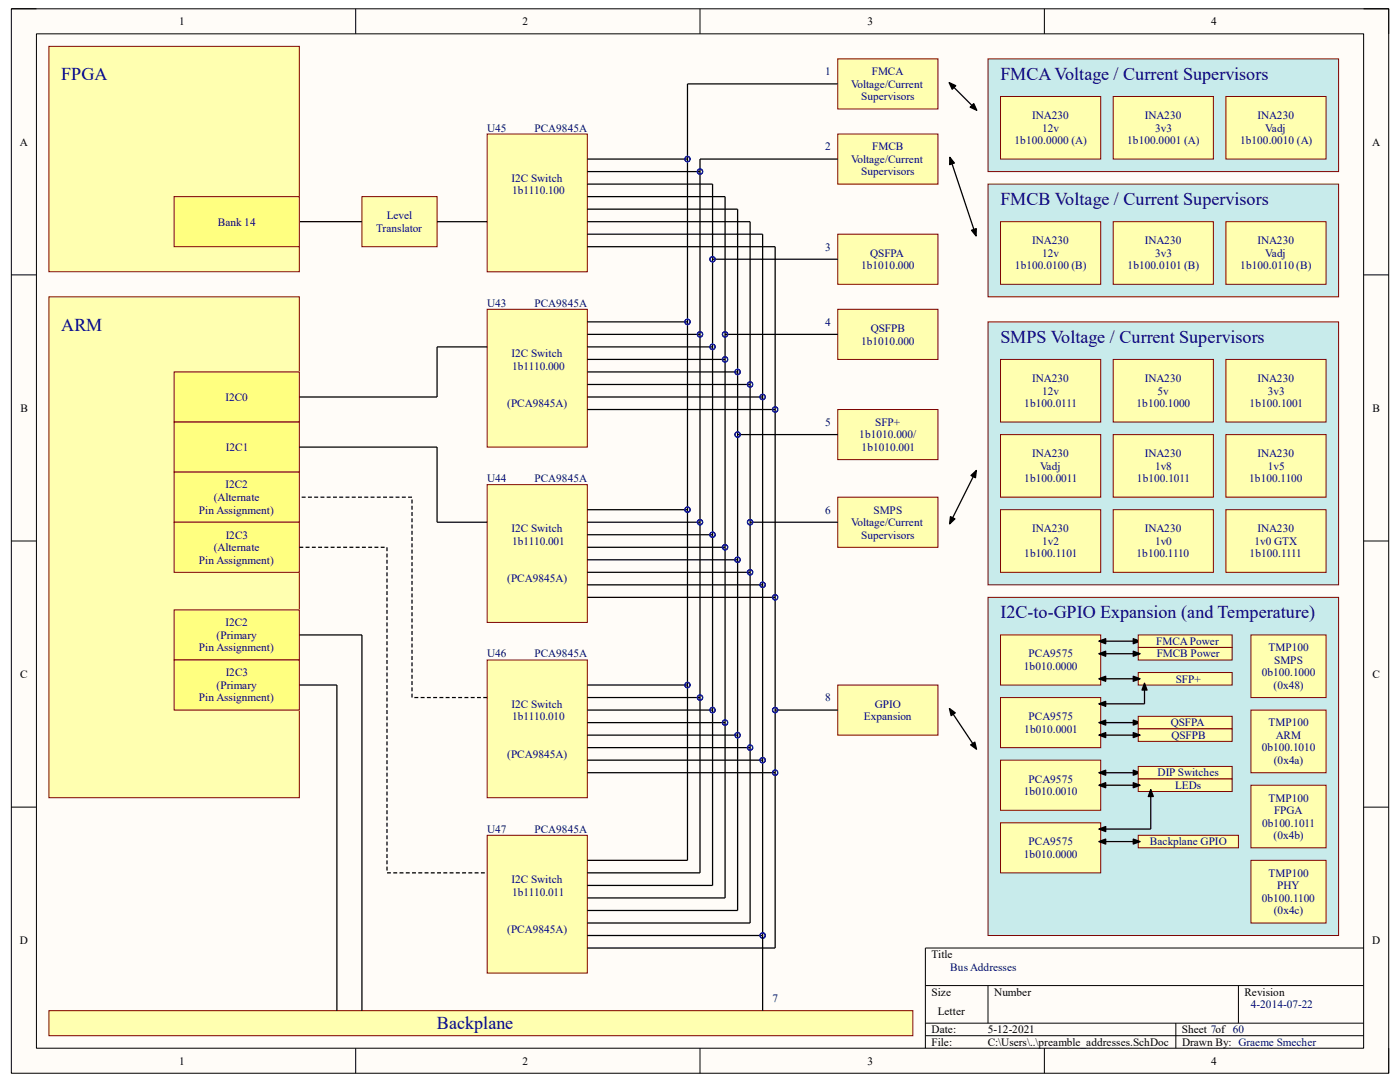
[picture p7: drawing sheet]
<svg xmlns="http://www.w3.org/2000/svg" width="279mm" height="216mm" viewBox="0 0 279 216" stroke-linecap="round" stroke-linejoin="round" font-family="sans-serif">
<path d="M2.3 1.8h274.8v212.4h-274.8z" fill-rule="evenodd" fill="#fffcf8"/>
<path d="M2.3 1.8h274.8v212.4h-274.8z" fill="none" stroke="#000" stroke-width=".2"/>
<path d="M7.3 6.8h264.8v202.4h-264.8z" fill-rule="evenodd" fill="#fffcf8"/>
<g fill="none" stroke="#000" stroke-width=".2">
<path d="M2.3 1.8h5M7.3 6.8h264.8v202.4h-264.8zM71 1.8v4.9M139.7 1.8v4.9M208.4 1.8v5M272.1 1.8h5v5M2.3 54.9h5M272.1 54.9h5M2.3 107.9h5M272.1 107.9h5M2.3 161.1h5M272.1 161.1h5"/>
<path d="M184.7 196.7h87.4M197.2 196.7v7.5M247.2 196.7v7.5M272.1 189.2h-87.4v20M71 209.2v5M139.7 209.2v5M184.7 204.2h87.4M184.7 206.7h87.4M208.4 209.2v5M234.7 204.2v5M277.1 209.2v5"/>
</g>
<path d="M197.2 64.2h69.9v52.5h-69.9z" fill-rule="evenodd" fill="#c8ebeb"/>
<path d="M197.2 64.2h69.9v52.5h-69.9z" fill="none" stroke="#800000" stroke-width=".2"/>
<path d="M244.7 101.7h19.9v12.5h-19.9z" fill-rule="evenodd" fill="#ffffb0"/>
<path d="M244.7 101.7h19.9v12.5h-19.9z" fill="none" stroke="#800000" stroke-width=".2"/>
<path d="M222.2 101.7h20v12.5h-20z" fill-rule="evenodd" fill="#ffffb0"/>
<path d="M222.2 101.7h20v12.5h-20z" fill="none" stroke="#800000" stroke-width=".2"/>
<path d="M199.7 101.7h20v12.5h-20z" fill-rule="evenodd" fill="#ffffb0"/>
<path d="M199.7 101.7h20v12.5h-20z" fill="none" stroke="#800000" stroke-width=".2"/>
<path d="M244.7 86.7h19.9v12.5h-19.9z" fill-rule="evenodd" fill="#ffffb0"/>
<path d="M244.7 86.7h19.9v12.5h-19.9z" fill="none" stroke="#800000" stroke-width=".2"/>
<path d="M197.2 36.7h69.9v22.5h-69.9z" fill-rule="evenodd" fill="#c8ebeb"/>
<path d="M197.2 36.7h69.9v22.5h-69.9z" fill="none" stroke="#800000" stroke-width=".2"/>
<path d="M9.8 59.2h49.9v100h-49.9z" fill-rule="evenodd" fill="#ffffb0"/>
<path d="M9.8 59.2h49.9v100h-49.9z" fill="none" stroke="#800000" stroke-width=".2"/>
<path d="M9.8 9.2h49.9v45h-49.9z" fill-rule="evenodd" fill="#ffffb0"/>
<path d="M9.8 9.2h49.9v45h-49.9z" fill="none" stroke="#800000" stroke-width=".2"/>
<path d="M72.2 39.2h15v10h-15z" fill-rule="evenodd" fill="#ffffb0"/>
<path d="M72.2 39.2h15v10h-15z" fill="none" stroke="#800000" stroke-width=".2"/>
<path d="M59.7 44.2h12.5" fill="none" stroke="#000" stroke-width=".25"/>
<path d="M97.2 26.7h20v27.5h-20z" fill-rule="evenodd" fill="#ffffb0"/>
<path d="M97.2 26.7h20v27.5h-20z" fill="none" stroke="#800000" stroke-width=".2"/>
<path d="M97.2 61.7h20v27.5h-20z" fill-rule="evenodd" fill="#ffffb0"/>
<path d="M97.2 61.7h20v27.5h-20z" fill="none" stroke="#800000" stroke-width=".2"/>
<path d="M97.2 96.7h20v27.5h-20z" fill-rule="evenodd" fill="#ffffb0"/>
<path d="M97.2 96.7h20v27.5h-20z" fill="none" stroke="#800000" stroke-width=".2"/>
<path d="M97.2 131.7h20v27.5h-20z" fill-rule="evenodd" fill="#ffffb0"/>
<path d="M97.2 131.7h20v27.5h-20z" fill="none" stroke="#800000" stroke-width=".2"/>
<path d="M97.2 166.7h20v27.5h-20z" fill-rule="evenodd" fill="#ffffb0"/>
<path d="M97.2 166.7h20v27.5h-20z" fill="none" stroke="#800000" stroke-width=".2"/>
<g fill="none" stroke="#000" stroke-width=".25">
<path d="M137.2 16.7v155h-20M117.2 31.7h20M117.2 36.7h25v140h-25M117.2 39.2h27.5v140h-27.5M117.2 34.2h22.5M139.7 31.7v142.5h-22.5M117.2 41.7h30v140h-30M117.2 44.2h32.5v140h-32.5M117.2 46.7h35v140h-35M117.2 49.2h37.5v140h-37.5M117.2 64.2h20M117.2 66.7h22.5"/>
<path d="M117.2 69.2h25M117.2 71.7h27.5M117.2 74.2h30M117.2 76.7h32.5M117.2 79.2h35M117.2 81.7h37.5M117.2 101.7h20M117.2 104.2h22.5M117.2 106.7h25M117.2 109.2h27.5M117.2 111.7h30M117.2 114.2h32.5"/>
<path d="M117.2 116.7h35M117.2 119.2h37.5M117.2 136.7h20M117.2 139.2h22.5M117.2 141.7h25M117.2 144.2h27.5M117.2 146.7h30M117.2 149.2h32.5M117.2 151.7h35M117.2 154.2h37.5"/>
</g>
<path d="M167.2 11.7h20v10h-20z" fill-rule="evenodd" fill="#ffffb0"/>
<path d="M167.2 11.7h20v10h-20z" fill="none" stroke="#800000" stroke-width=".2"/>
<path d="M167.2 26.7h20v10h-20z" fill-rule="evenodd" fill="#ffffb0"/>
<path d="M167.2 26.7h20v10h-20z" fill="none" stroke="#800000" stroke-width=".2"/>
<path d="M137.2 16.7h30M139.7 31.7h27.5" fill="none" stroke="#000" stroke-width=".25"/>
<path d="M167.2 46.7h20v10h-20z" fill-rule="evenodd" fill="#ffffb0"/>
<path d="M167.2 46.7h20v10h-20z" fill="none" stroke="#800000" stroke-width=".2"/>
<path d="M167.2 61.7h20v10h-20z" fill-rule="evenodd" fill="#ffffb0"/>
<path d="M167.2 61.7h20v10h-20z" fill="none" stroke="#800000" stroke-width=".2"/>
<path d="M142.2 51.7h25M144.7 66.7h22.5" fill="none" stroke="#000" stroke-width=".25"/>
<path d="M167.2 81.7h20v10h-20z" fill-rule="evenodd" fill="#ffffb0"/>
<path d="M167.2 81.7h20v10h-20z" fill="none" stroke="#800000" stroke-width=".2"/>
<path d="M147.2 86.7h20" fill="none" stroke="#000" stroke-width=".25"/>
<path d="M197.2 11.7h69.9v22.5h-69.9z" fill-rule="evenodd" fill="#c8ebeb"/>
<path d="M197.2 11.7h69.9v22.5h-69.9z" fill="none" stroke="#800000" stroke-width=".2"/>
<path d="M197.2 119.2h69.9v67.5h-69.9z" fill-rule="evenodd" fill="#c8ebeb"/>
<path d="M197.2 119.2h69.9v67.5h-69.9z" fill="none" stroke="#800000" stroke-width=".2"/>
<path d="M199.7 19.3h20v12.4h-20z" fill-rule="evenodd" fill="#ffffb0"/>
<path d="M199.7 19.3h20v12.4h-20z" fill="none" stroke="#800000" stroke-width=".2"/>
<path d="M222.2 19.3h20v12.4h-20z" fill-rule="evenodd" fill="#ffffb0"/>
<path d="M222.2 19.3h20v12.4h-20z" fill="none" stroke="#800000" stroke-width=".2"/>
<path d="M244.7 19.3h19.9v12.4h-19.9z" fill-rule="evenodd" fill="#ffffb0"/>
<path d="M244.7 19.3h19.9v12.4h-19.9z" fill="none" stroke="#800000" stroke-width=".2"/>
<path d="M199.7 44.2h20v12.5h-20z" fill-rule="evenodd" fill="#ffffb0"/>
<path d="M199.7 44.2h20v12.5h-20z" fill="none" stroke="#800000" stroke-width=".2"/>
<path d="M222.2 44.2h20v12.5h-20z" fill-rule="evenodd" fill="#ffffb0"/>
<path d="M222.2 44.2h20v12.5h-20z" fill="none" stroke="#800000" stroke-width=".2"/>
<path d="M244.7 44.2h19.9v12.5h-19.9z" fill-rule="evenodd" fill="#ffffb0"/>
<path d="M244.7 44.2h19.9v12.5h-19.9z" fill="none" stroke="#800000" stroke-width=".2"/>
<g fill="none" stroke="#00f" stroke-width=".25">
<circle cx="137.2" cy="31.7" r=".52"/>
<circle cx="139.7" cy="34.2" r=".52"/>
<circle cx="142.2" cy="51.7" r=".52"/>
<circle cx="144.7" cy="66.7" r=".52"/>
<circle cx="147.2" cy="86.7" r=".52"/>
</g>
<path d="M167.2 99.2h20v10h-20z" fill-rule="evenodd" fill="#ffffb0"/>
<path d="M167.2 99.2h20v10h-20z" fill="none" stroke="#800000" stroke-width=".2"/>
<path d="M167.2 136.7h20v10h-20z" fill-rule="evenodd" fill="#ffffb0"/>
<path d="M167.2 136.7h20v10h-20z" fill="none" stroke="#800000" stroke-width=".2"/>
<path d="M149.7 104.2h17.5M154.7 141.7h12.5" fill="none" stroke="#000" stroke-width=".25"/>
<g fill="none" stroke="#00f" stroke-width=".25">
<circle cx="137.2" cy="64.2" r=".52"/>
<circle cx="139.7" cy="66.7" r=".52"/>
<circle cx="142.2" cy="69.2" r=".52"/>
<circle cx="144.7" cy="71.7" r=".52"/>
<circle cx="147.2" cy="74.2" r=".52"/>
<circle cx="149.7" cy="76.7" r=".52"/>
<circle cx="152.2" cy="79.2" r=".52"/>
<circle cx="154.7" cy="81.7" r=".52"/>
<circle cx="137.2" cy="101.7" r=".52"/>
<circle cx="139.7" cy="104.2" r=".52"/>
<circle cx="142.2" cy="106.7" r=".52"/>
<circle cx="144.7" cy="109.2" r=".52"/>
<circle cx="147.2" cy="111.7" r=".52"/>
<circle cx="149.7" cy="114.2" r=".52"/>
<circle cx="149.7" cy="104.2" r=".52"/>
<circle cx="152.2" cy="116.7" r=".52"/>
<circle cx="154.7" cy="119.2" r=".52"/>
<circle cx="137.2" cy="136.7" r=".52"/>
<circle cx="139.7" cy="139.2" r=".52"/>
<circle cx="142.2" cy="141.7" r=".52"/>
<circle cx="144.7" cy="144.2" r=".52"/>
<circle cx="147.2" cy="146.7" r=".52"/>
<circle cx="149.7" cy="149.2" r=".52"/>
<circle cx="152.2" cy="151.7" r=".52"/>
<circle cx="154.7" cy="154.2" r=".52"/>
<circle cx="154.7" cy="141.7" r=".52"/>
<circle cx="152.2" cy="186.7" r=".52"/>
</g>
<path d="M199.7 71.7h20v12.5h-20z" fill-rule="evenodd" fill="#ffffb0"/>
<path d="M199.7 71.7h20v12.5h-20z" fill="none" stroke="#800000" stroke-width=".2"/>
<path d="M222.2 71.7h20v12.5h-20z" fill-rule="evenodd" fill="#ffffb0"/>
<path d="M222.2 71.7h20v12.5h-20z" fill="none" stroke="#800000" stroke-width=".2"/>
<path d="M244.7 71.7h19.9v12.5h-19.9z" fill-rule="evenodd" fill="#ffffb0"/>
<path d="M244.7 71.7h19.9v12.5h-19.9z" fill="none" stroke="#800000" stroke-width=".2"/>
<path d="M199.7 86.7h20v12.5h-20z" fill-rule="evenodd" fill="#ffffb0"/>
<path d="M199.7 86.7h20v12.5h-20z" fill="none" stroke="#800000" stroke-width=".2"/>
<path d="M222.2 86.7h20v12.5h-20z" fill-rule="evenodd" fill="#ffffb0"/>
<path d="M222.2 86.7h20v12.5h-20z" fill="none" stroke="#800000" stroke-width=".2"/>
<g fill="none" stroke="#000" stroke-width=".25">
<path d="M189.4 16.5l1.3 .6-.7 .7zM189.7 16.7l5 5M189.6 31.4l.9 1.1-1 .4zM189.7 31.7l5 15M193.6 21.4l.7-.7 .6 1.3zM87.2 44.2h10M193.9 45.9l.9-.3v1.5zM193.8 94.9l1-1-.1 1.4zM194.7 94.2l-5 10M189.7 103.1l.9 .4-1.1 1zM189.5 141.4l1.1 .8-.8 .6zM189.7 141.7l5 7.5"/>
<path d="M193.7 148.6l.8-.5 .4 1.4z"/>
</g>
<path d="M189.4 16.5l1.3 .6-.7 .7zM189.6 31.4l.9 1.1-1 .4zM193.6 21.4l.7-.7 .6 1.3zM193.9 45.9l.9-.3v1.5zM193.8 94.9l1-1-.1 1.4zM189.7 103.1l.9 .4-1.1 1zM189.5 141.4l1.1 .8-.8 .6zM193.7 148.6l.8-.5 .4 1.4z" fill="#000"/>
<path d="M199.7 126.7h20v10h-20z" fill-rule="evenodd" fill="#ffffb0"/>
<path d="M199.7 126.7h20v10h-20z" fill="none" stroke="#800000" stroke-width=".2"/>
<path d="M199.7 139.2h20v10h-20z" fill-rule="evenodd" fill="#ffffb0"/>
<path d="M199.7 139.2h20v10h-20z" fill="none" stroke="#800000" stroke-width=".2"/>
<path d="M199.7 164.2h20v10h-20z" fill-rule="evenodd" fill="#ffffb0"/>
<path d="M199.7 164.2h20v10h-20z" fill="none" stroke="#800000" stroke-width=".2"/>
<path d="M199.7 151.7h20v10h-20z" fill-rule="evenodd" fill="#ffffb0"/>
<path d="M199.7 151.7h20v10h-20z" fill="none" stroke="#800000" stroke-width=".2"/>
<path d="M249.7 126.7h14.9v12.5h-14.9z" fill-rule="evenodd" fill="#ffffb0"/>
<path d="M249.7 126.7h14.9v12.5h-14.9z" fill="none" stroke="#800000" stroke-width=".2"/>
<path d="M249.7 156.7h14.9v12.5h-14.9z" fill-rule="evenodd" fill="#ffffb0"/>
<path d="M249.7 156.7h14.9v12.5h-14.9z" fill="none" stroke="#800000" stroke-width=".2"/>
<path d="M249.7 141.7h14.9v12.5h-14.9z" fill-rule="evenodd" fill="#ffffb0"/>
<path d="M249.7 141.7h14.9v12.5h-14.9z" fill="none" stroke="#800000" stroke-width=".2"/>
<path d="M249.7 171.7h14.9v12.5h-14.9z" fill-rule="evenodd" fill="#ffffb0"/>
<path d="M249.7 171.7h14.9v12.5h-14.9z" fill="none" stroke="#800000" stroke-width=".2"/>
<path d="M219.3 127.9l1.4-.5v1zM219.7 127.9h7.5M226.2 127.4l1.3 .5-1.3 .5z" fill="none" stroke="#000" stroke-width=".25"/>
<path d="M219.3 127.9l1.4-.5v1zM226.2 127.4l1.3 .5-1.3 .5z" fill="#000"/>
<path d="M227.2 126.7h18.7v2.5h-18.7z" fill-rule="evenodd" fill="#ffffb0"/>
<path d="M227.2 126.7h18.7v2.5h-18.7z" fill="none" stroke="#800000" stroke-width=".2"/>
<path d="M227.2 129.2h18.7v2.5h-18.7z" fill-rule="evenodd" fill="#ffffb0"/>
<path d="M227.2 129.2h18.7v2.5h-18.7z" fill="none" stroke="#800000" stroke-width=".2"/>
<path d="M227.2 134.2h18.7v2.5h-18.7z" fill-rule="evenodd" fill="#ffffb0"/>
<path d="M227.2 134.2h18.7v2.5h-18.7z" fill="none" stroke="#800000" stroke-width=".2"/>
<path d="M219.3 130.4l1.4-.5v1zM219.3 135.4l1.4-.5v1zM219.7 130.4h7.5M219.7 135.4h7.5M226.2 129.9l1.3 .5-1.3 .5zM226.2 134.9l1.3 .5-1.3 .5zM219.3 144.2l1.4-.5v1zM219.7 144.2h7.5M226.2 143.7l1.3 .5-1.3 .5z" fill="none" stroke="#000" stroke-width=".25"/>
<path d="M219.3 130.4l1.4-.5v1zM219.3 135.4l1.4-.5v1zM226.2 129.9l1.3 .5-1.3 .5zM226.2 134.9l1.3 .5-1.3 .5zM219.3 144.2l1.4-.5v1zM226.2 143.7l1.3 .5-1.3 .5z" fill="#000"/>
<path d="M227.2 142.9h18.7v2.5h-18.7z" fill-rule="evenodd" fill="#ffffb0"/>
<path d="M227.2 142.9h18.7v2.5h-18.7z" fill="none" stroke="#800000" stroke-width=".2"/>
<path d="M227.2 145.4h18.7v2.5h-18.7z" fill-rule="evenodd" fill="#ffffb0"/>
<path d="M227.2 145.4h18.7v2.5h-18.7z" fill="none" stroke="#800000" stroke-width=".2"/>
<path d="M228.4 136.3l.5 1.4h-1zM228.4 136.7v3.7h-8.7M219.3 146.7l1.4-.5v1zM219.3 140.4l1.4-.5v1zM219.3 154.2l1.4-.5v1zM219.7 146.7h7.5M219.7 154.2h7.5M226.2 146.2l1.3 .5-1.3 .5zM226.2 153.7l1.3 .5-1.3 .5z" fill="none" stroke="#000" stroke-width=".25"/>
<path d="M228.4 136.3l.5 1.4h-1zM219.3 146.7l1.4-.5v1zM219.3 140.4l1.4-.5v1zM219.3 154.2l1.4-.5v1zM226.2 146.2l1.3 .5-1.3 .5zM226.2 153.7l1.3 .5-1.3 .5z" fill="#000"/>
<path d="M227.2 152.9h18.7v2.5h-18.7z" fill-rule="evenodd" fill="#ffffb0"/>
<path d="M227.2 152.9h18.7v2.5h-18.7z" fill="none" stroke="#800000" stroke-width=".2"/>
<path d="M227.2 155.4h18.7v2.5h-18.7z" fill-rule="evenodd" fill="#ffffb0"/>
<path d="M227.2 155.4h18.7v2.5h-18.7z" fill="none" stroke="#800000" stroke-width=".2"/>
<path d="M219.3 156.7l1.4-.5v1zM219.7 156.7h7.5M226.2 156.2l1.3 .5-1.3 .5z" fill="none" stroke="#000" stroke-width=".25"/>
<path d="M219.3 156.7l1.4-.5v1zM226.2 156.2l1.3 .5-1.3 .5z" fill="#000"/>
<path d="M227.2 166.7h20v2.5h-20z" fill-rule="evenodd" fill="#ffffb0"/>
<path d="M227.2 166.7h20v2.5h-20z" fill="none" stroke="#800000" stroke-width=".2"/>
<path d="M219.3 167.9l1.4-.5v1zM219.7 167.9h7.5M226.2 167.4l1.3 .5-1.3 .5z" fill="none" stroke="#000" stroke-width=".25"/>
<path d="M219.3 167.9l1.4-.5v1zM226.2 167.4l1.3 .5-1.3 .5z" fill="#000"/>
<path d="M34.8 39.2h24.9v10h-24.9z" fill-rule="evenodd" fill="#ffff80"/>
<path d="M34.8 39.2h24.9v10h-24.9z" fill="none" stroke="#800000" stroke-width=".2"/>
<path d="M34.8 74.2h24.9v10h-24.9z" fill-rule="evenodd" fill="#ffff80"/>
<path d="M34.8 74.2h24.9v10h-24.9z" fill="none" stroke="#800000" stroke-width=".2"/>
<path d="M34.8 84.2h24.9v10h-24.9z" fill-rule="evenodd" fill="#ffff80"/>
<path d="M34.8 84.2h24.9v10h-24.9z" fill="none" stroke="#800000" stroke-width=".2"/>
<path d="M34.8 94.2h24.9v10h-24.9z" fill-rule="evenodd" fill="#ffff80"/>
<path d="M34.8 94.2h24.9v10h-24.9z" fill="none" stroke="#800000" stroke-width=".2"/>
<path d="M34.8 104.2h24.9v10h-24.9z" fill-rule="evenodd" fill="#ffff80"/>
<path d="M34.8 104.2h24.9v10h-24.9z" fill="none" stroke="#800000" stroke-width=".2"/>
<path d="M34.8 121.7h24.9v10h-24.9z" fill-rule="evenodd" fill="#ffff80"/>
<path d="M34.8 121.7h24.9v10h-24.9z" fill="none" stroke="#800000" stroke-width=".2"/>
<path d="M34.8 131.7h24.9v10h-24.9z" fill-rule="evenodd" fill="#ffff80"/>
<path d="M34.8 131.7h24.9v10h-24.9z" fill="none" stroke="#800000" stroke-width=".2"/>
<path d="M9.8 201.7h172.4v5h-172.4z" fill-rule="evenodd" fill="#ffffb0"/>
<path d="M9.8 201.7h172.4v5h-172.4z" fill="none" stroke="#800000" stroke-width=".2"/>
<g fill="none" stroke="#000" stroke-width=".25">
<path d="M97.2 69.2h-10v10h-27.5M59.7 89.2h27.5v15h10M60.2 99.2h.8M61.5 99.2h.7M62.7 99.2h.8M64 99.2h.7M65.2 99.2h.8M66.5 99.2h.7M67.7 99.2h.8M69 99.2h.7M70.2 99.2h.8M71.5 99.2h.7"/>
<path d="M72.7 99.2h.8M74 99.2h.7M75.2 99.2h.8M76.4 99.2h.8M77.7 99.2h.8M79 99.2h.7M80.2 99.2h.8M81.4 99.2h.8M82.2 99.7v.8M59.7 109.2h.8M61 109.2h.8M62.2 109.2h.8"/>
<path d="M63.5 109.2h.8M64.7 109.2h.8M66 109.2h.8M67.2 109.2h.8M68.5 109.2h.8M69.7 109.2h.8M71 109.2h.8M72.2 109.2h.8M73.5 109.2h.8M74.7 109.2h.8M76 109.2h.8M77.2 109.2v.8"/>
<path d="M77.2 110.5v.7M77.2 111.7v.8M77.2 113v.7M77.2 114.2v.8M77.2 115.4v.8M77.2 116.7v.8M77.2 117.9v.8M77.2 119.2v.8M82.2 100.9v.8M82.2 102.2v.8M82.2 103.4v.8M82.2 104.7v.8"/>
<path d="M82.2 105.9v.8M82.2 107.2v.7M82.2 108.4v.8M82.2 109.7v.8M82.2 110.9v.8M82.2 112.2v.8M82.2 113.4v.8M82.2 114.7v.7M82.2 115.9v.8M82.2 117.2v.7M82.2 118.4v.8M82.2 119.7v.7"/>
<path d="M59.7 126.7h12.5v75M59.7 136.7h7.5v65M77.2 120.4v.8M77.2 121.7v.8M77.2 122.9v.8M77.2 124.2v.8M77.2 125.4v.8M77.2 126.7v.8M77.2 127.9v.8M77.2 129.2v.8M77.2 130.4v.8M77.2 131.7v.8"/>
<path d="M77.2 132.9v.8M77.2 134.2v.8M77.2 135.4v.8M77.2 136.7v.8M77.2 137.9v.8M77.2 139.2v.8M82.2 120.9v.8M82.2 122.2v.7M82.2 123.4v.8M82.2 124.7v.7M82.2 125.9v.8M82.2 127.2v.7"/>
<path d="M82.2 128.4v.8M82.2 129.7v.7M82.2 130.9v.8M82.2 132.2v.7M82.2 133.4v.8M82.2 134.7v.7M82.2 135.9v.8M82.2 137.2v.7M82.2 138.4v.8M82.7 139.2h.8M83.9 139.2h.8M85.2 139.2h.8"/>
<path d="M86.4 139.2h.8M87.7 139.2h.8M88.9 139.2h.8M90.2 139.2h.8M91.4 139.2h.8M92.7 139.2h.8M93.9 139.2h.8M95.2 139.2h.8M96.4 139.2h.8M77.2 140.4v.8M77.2 141.7v.8M77.2 142.9v.8"/>
<path d="M77.2 144.2v.8M77.2 145.4v.8M77.2 146.7v.8M77.2 147.9v.8M77.2 149.2v.8M77.2 150.4v.8M77.2 151.7v.8M77.2 152.9v.8M77.2 154.2v.8M77.2 155.4v.8M77.2 156.7v.8M77.2 157.9v.8"/>
<path d="M77.2 159.2v.8M229.7 157.6l.5 1.3h-1zM229.7 157.9v7.5h-10M77.2 160.4v.8M77.2 161.7v.8M77.2 162.9v.8M77.2 164.2v.8M77.2 165.4v.8M77.2 166.7v.8M77.2 167.9v.8M77.2 169.2v.8M77.2 170.4v.8"/>
<path d="M77.2 171.7v.8M77.2 172.9v.8M77.2 174.2h.8M78.5 174.2h.8M79.7 174.2h.8M81 174.2h.8M82.2 174.2h.8M83.5 174.2h.8M84.7 174.2h.8M86 174.2h.8M87.2 174.2h.8M88.5 174.2h.8"/>
<path d="M89.7 174.2h.8M91 174.2h.8M92.2 174.2h.8M93.5 174.2h.8M94.7 174.2h.8M96 174.2h.8M219.3 165.4l1.4-.5v1zM152.2 186.7v15"/>
</g>
<path d="M229.7 157.6l.5 1.3h-1zM219.3 165.4l1.4-.5v1z" fill="#000"/>
<g font-size="3.6" fill="#000080">
<text x="12.2" y="16">FPGA</text>
<text x="199.6" y="16">FMCA Voltage / Current Supervisors</text>
<text x="199.6" y="40.9">FMCB Voltage / Current Supervisors</text>
<text x="12.2" y="66">ARM</text>
<text x="199.6" y="68.5">SMPS Voltage / Current Supervisors</text>
<text x="199.6" y="123.4">I2C-to-GPIO Expansion (and Temperature)</text>
<text x="87.2" y="205.4">Backplane</text>
</g>
<g font-size="2.2">
<text x="35.7" y="5">1</text>
<text x="104.3" y="5">2</text>
<text x="173.1" y="5">3</text>
<text x="241.7" y="5">4</text>
<text x="3.9" y="29.1">A</text>
<text x="273.8" y="29.1">A</text>
<text x="4.1" y="82.2">B</text>
<text x="273.9" y="82.2">B</text>
<text x="4" y="135.3">C</text>
<text x="273.9" y="135.3">C</text>
<text x="4" y="188.4">D</text>
<text x="185.9" y="191.2">Title</text>
<text x="273.9" y="188.4">D</text>
<text x="185.9" y="198.7">Size</text>
<text x="187.2" y="202.4">Letter</text>
<text x="198.4" y="198.7">Number</text>
<text x="248.4" y="198.7">Revision</text>
<text x="185.9" y="206.2">Date:</text>
<text x="185.9" y="208.7">File:</text>
<text x="197.1" y="208.7">C:\Users\..\preamble_addresses.SchDoc</text>
<text x="197.1" y="206.2">5-12-2021</text>
<text x="235.9" y="206.2">Sheet 7of 60</text>
<text x="235.9" y="208.7">Drawn By: Graeme Smecher</text>
<text x="35.7" y="212.4">1</text>
<text x="104.3" y="212.4">2</text>
<text x="173.1" y="212.4">3</text>
<text x="241.7" y="212.4">4</text>
</g>
<g font-size="2.2" fill="#000080">
<text x="164.7" y="15">1</text>
<text x="169.8" y="17.5">Voltage/Current</text>
<text x="174" y="15">FMCA</text>
<text x="171.9" y="20">Supervisors</text>
<text x="206" y="23.7">INA230</text>
<text x="228.5" y="23.7">INA230</text>
<text x="251" y="23.7">INA230</text>
<text x="97.2" y="26.2">U45</text>
<text x="106.7" y="26.2">PCA9845A</text>
<text x="202.5" y="28.7">1b100.0000 (A)</text>
<text x="208" y="26.2">12v</text>
<text x="225" y="28.7">1b100.0001 (A)</text>
<text x="230.5" y="26.2">3v3</text>
<text x="247.5" y="28.7">1b100.0010 (A)</text>
<text x="252.5" y="26.2">Vadj</text>
<text x="164.7" y="30">2</text>
<text x="169.8" y="32.5">Voltage/Current</text>
<text x="171.9" y="35">Supervisors</text>
<text x="174.1" y="30">FMCB</text>
<text x="102.1" y="36.2">I2C Switch</text>
<text x="102.2" y="38.7">1b1110.100</text>
<text x="43.5" y="45">Bank 14</text>
<text x="75.1" y="46.2">Translator</text>
<text x="77.2" y="43.7">Level</text>
<text x="164.7" y="50">3</text>
<text x="171.8" y="53.7">1b1010.000</text>
<text x="173.7" y="51.2">QSFPA</text>
<text x="202.6" y="53.7">1b100.0100 (B)</text>
<text x="206" y="48.7">INA230</text>
<text x="208" y="51.2">12v</text>
<text x="225" y="53.7">1b100.0101 (B)</text>
<text x="228.5" y="48.7">INA230</text>
<text x="230.5" y="51.2">3v3</text>
<text x="247.5" y="53.7">1b100.0110 (B)</text>
<text x="251" y="48.7">INA230</text>
<text x="252.5" y="51.2">Vadj</text>
<text x="97.2" y="61.3">U43</text>
<text x="106.7" y="61.3">PCA9845A</text>
<text x="164.7" y="65">4</text>
<text x="102.1" y="71.2">I2C Switch</text>
<text x="171.8" y="68.7">1b1010.000</text>
<text x="173.8" y="66.3">QSFPB</text>
<text x="102.2" y="73.7">1b1110.000</text>
<text x="206" y="76.2">INA230</text>
<text x="228.5" y="76.2">INA230</text>
<text x="251" y="76.2">INA230</text>
<text x="45" y="80">I2C0</text>
<text x="101.2" y="81.2">(PCA9845A)</text>
<text x="204.4" y="81.2">1b100.0111</text>
<text x="208" y="78.7">12v</text>
<text x="226.8" y="81.2">1b100.1000</text>
<text x="231" y="78.7">5v</text>
<text x="249.4" y="81.2">1b100.1001</text>
<text x="253" y="78.7">3v3</text>
<text x="45.1" y="90">I2C1</text>
<text x="164.7" y="85">5</text>
<text x="171.5" y="87.5">1b1010.000/</text>
<text x="172" y="90">1b1010.001</text>
<text x="174.7" y="85">SFP+</text>
<text x="206" y="91.2">INA230</text>
<text x="207.6" y="93.7">Vadj</text>
<text x="228.5" y="91.2">INA230</text>
<text x="230.5" y="93.7">1v8</text>
<text x="251" y="91.2">INA230</text>
<text x="253" y="93.7">1v5</text>
<text x="42.7" y="99.9">(Alternate</text>
<text x="45" y="97.5">I2C2</text>
<text x="97.2" y="96.2">U44</text>
<text x="106.7" y="96.2">PCA9845A</text>
<text x="204.4" y="96.2">1b100.0011</text>
<text x="226.9" y="96.2">1b100.1011</text>
<text x="249.3" y="96.2">1b100.1100</text>
<text x="39.7" y="102.5">Pin Assignment)</text>
<text x="45" y="107.5">I2C3</text>
<text x="102.1" y="106.2">I2C Switch</text>
<text x="164.7" y="102.5">6</text>
<text x="169.8" y="105">Voltage/Current</text>
<text x="171.9" y="107.5">Supervisors</text>
<text x="174.3" y="102.5">SMPS</text>
<text x="206" y="106.2">INA230</text>
<text x="228.5" y="106.2">INA230</text>
<text x="251" y="106.2">INA230</text>
<text x="39.7" y="112.5">Pin Assignment)</text>
<text x="42.7" y="110">(Alternate</text>
<text x="102.2" y="108.7">1b1110.001</text>
<text x="204.4" y="111.2">1b100.1101</text>
<text x="208" y="108.7">1v2</text>
<text x="226.8" y="111.2">1b100.1110</text>
<text x="230.5" y="108.7">1v0</text>
<text x="249.4" y="111.2">1b100.1111</text>
<text x="250.4" y="108.7">1v0 GTX</text>
<text x="101.2" y="116.2">(PCA9845A)</text>
<text x="45" y="125">I2C2</text>
<text x="39.7" y="130">Pin Assignment)</text>
<text x="43.2" y="127.5">(Primary</text>
<text x="97.2" y="131.2">U46</text>
<text x="106.7" y="131.2">PCA9845A</text>
<text x="205.3" y="131.2">PCA9575</text>
<text x="230.8" y="128.7">FMCA Power</text>
<text x="230.8" y="131.2">FMCB Power</text>
<text x="253.2" y="130">TMP100</text>
<text x="43.2" y="137.5">(Primary</text>
<text x="45" y="135">I2C3</text>
<text x="204.3" y="133.7">1b010.0000</text>
<text x="234.7" y="136.2">SFP+</text>
<text x="251.8" y="135">0b100.1000</text>
<text x="254.2" y="137.5">(0x48)</text>
<text x="254.3" y="132.5">SMPS</text>
<text x="39.7" y="140">Pin Assignment)</text>
<text x="102.1" y="141.2">I2C Switch</text>
<text x="102.2" y="143.7">1b1110.010</text>
<text x="164.7" y="140">8</text>
<text x="172.4" y="143.7">Expansion</text>
<text x="174.6" y="141.2">GPIO</text>
<text x="205.3" y="143.7">PCA9575</text>
<text x="204.4" y="146.2">1b010.0001</text>
<text x="233.6" y="144.9">QSFPA</text>
<text x="233.8" y="147.4">QSFPB</text>
<text x="251.8" y="149.9">0b100.1010</text>
<text x="253.2" y="144.9">TMP100</text>
<text x="254.6" y="147.4">ARM</text>
<text x="101.2" y="151.2">(PCA9845A)</text>
<text x="231" y="154.9">DIP Switches</text>
<text x="254.2" y="152.4">(0x4a)</text>
<text x="204.3" y="158.7">1b010.0010</text>
<text x="205.3" y="156.2">PCA9575</text>
<text x="234.5" y="157.4">LEDs</text>
<text x="253.2" y="159.9">TMP100</text>
<text x="97.2" y="166.2">U47</text>
<text x="106.7" y="166.2">PCA9845A</text>
<text x="251.9" y="164.9">0b100.1011</text>
<text x="254.2" y="167.4">(0x4b)</text>
<text x="254.3" y="162.4">FPGA</text>
<text x="204.3" y="171.2">1b010.0000</text>
<text x="205.3" y="168.7">PCA9575</text>
<text x="229.5" y="168.7">Backplane GPIO</text>
<text x="102.1" y="176.2">I2C Switch</text>
<text x="102.2" y="178.7">1b1110.011</text>
<text x="251.8" y="179.9">0b100.1100</text>
<text x="253.2" y="174.9">TMP100</text>
<text x="254.9" y="177.4">PHY</text>
<text x="254.2" y="182.4">(0x4c)</text>
<text x="101.2" y="186.2">(PCA9845A)</text>
<text x="189.7" y="193.7">Bus Addresses</text>
<text x="154.2" y="199.9">7</text>
<text x="249.6" y="201.2">4-2014-07-22</text>
</g>
</svg>
